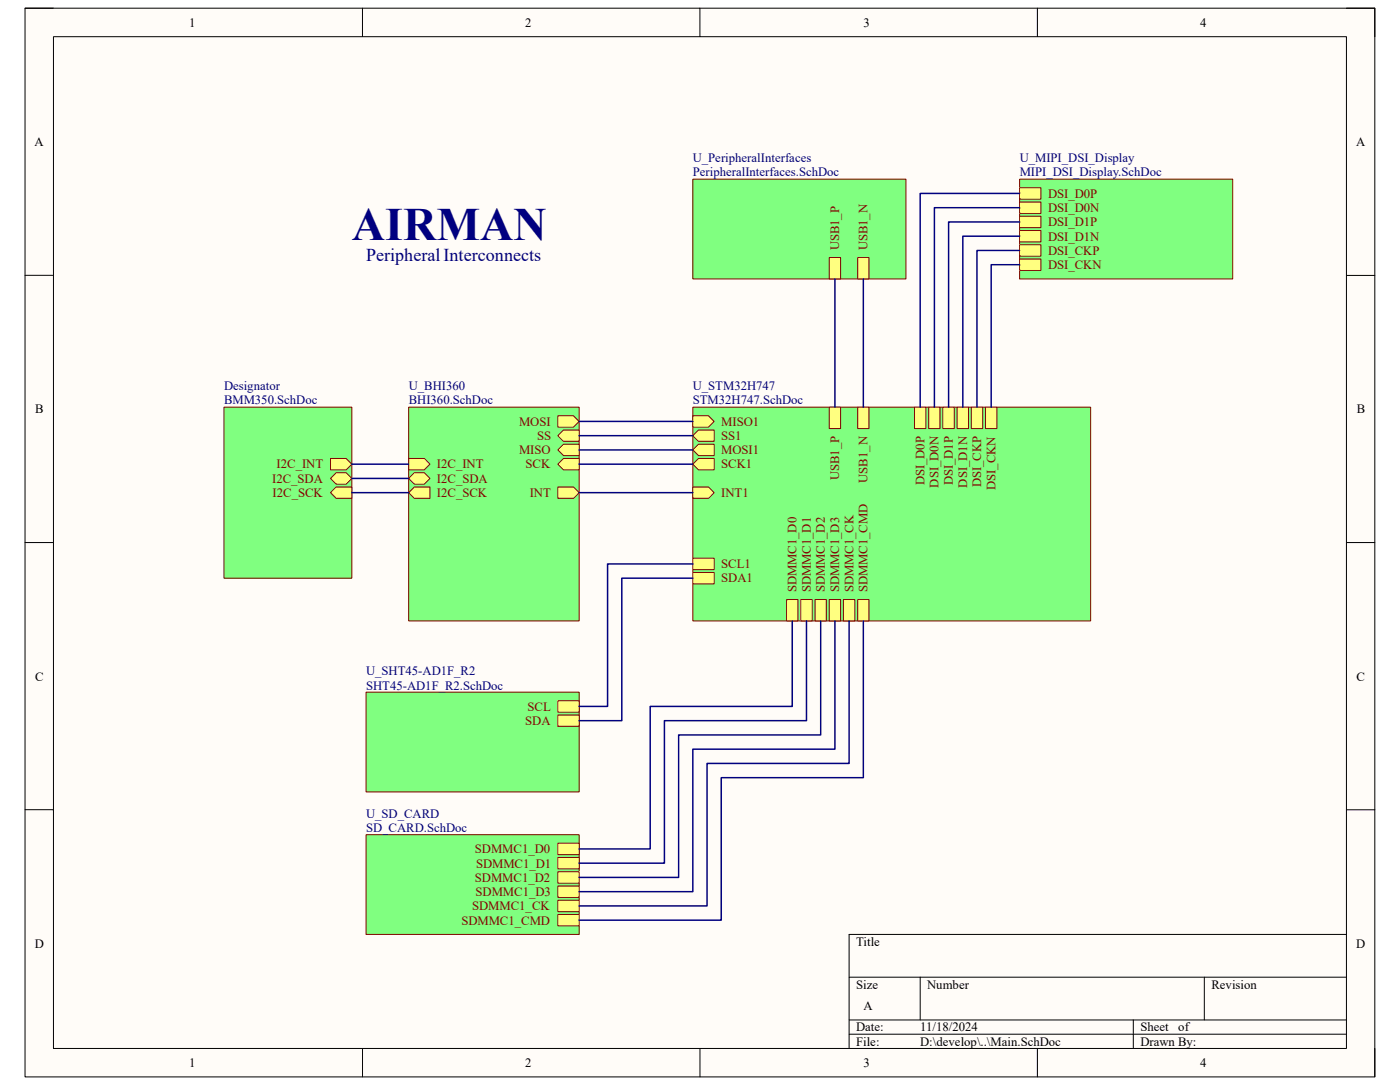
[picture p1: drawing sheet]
<svg xmlns="http://www.w3.org/2000/svg" width="279mm" height="216mm" viewBox="0 0 279 216" stroke-linecap="round" stroke-linejoin="round" font-family="sans-serif">
<path d="M5 1.6h268.7v212.7h-268.7z" fill-rule="evenodd" fill="#fffcf8"/>
<path d="M5 1.6h268.7v212.7h-268.7z" fill="none" stroke="#000" stroke-width=".2"/>
<path d="M10.6 7.3h257.4v201.3h-257.4z" fill-rule="evenodd" fill="#fffcf8"/>
<g fill="none" stroke="#000" stroke-width=".2">
<path d="M5 1.6h5.6M10.6 7.3h257.4v201.3h-257.4zM72.2 1.6v5.7M139.3 1.6v5.7M206.5 1.6v5.7M268 1.6h5.7v5.7M5 54.8h5.6M268 54.8h5.7M5 108h5.6M268 108h5.7M5 161.1h5.6M268 161.1h5.7"/>
<path d="M169 194.4h99M183.2 194.4v8.6M239.7 194.4v8.6M268 185.9h-99v22.7M72.2 208.6v5.7M139.3 208.6v5.7M169 203h99M169 205.8h99M206.5 208.6v5.7M225.6 203v5.6M273.7 208.6v5.7"/>
</g>
<path d="M81.3 81h34v42.6h-34z" fill-rule="evenodd" fill="#80ff80"/>
<path d="M81.3 81h34v42.6h-34z" fill="none" stroke="#800000" stroke-width=".2"/>
<path d="M112.2 88.4h3.1v2.3h-3.1l-1.1-1.2z" fill-rule="evenodd" fill="#ffff80"/>
<path d="M112.2 88.4h3.1v2.3h-3.1l-1.1-1.2z" fill="none" stroke="#800000" stroke-width=".2"/>
<path d="M111.1 82.7h3.1l1.1 1.2-1.1 1.1h-3.1z" fill-rule="evenodd" fill="#ffff80"/>
<path d="M111.1 82.7h3.1l1.1 1.2-1.1 1.1h-3.1z" fill="none" stroke="#800000" stroke-width=".2"/>
<path d="M112.2 91.2h3.1v2.3h-3.1l-1.1-1.1z" fill-rule="evenodd" fill="#ffff80"/>
<path d="M112.2 91.2h3.1v2.3h-3.1l-1.1-1.1z" fill="none" stroke="#800000" stroke-width=".2"/>
<path d="M112.2 85.6h3.1v2.2h-3.1l-1.1-1.1z" fill-rule="evenodd" fill="#ffff80"/>
<path d="M112.2 85.6h3.1v2.2h-3.1l-1.1-1.1z" fill="none" stroke="#800000" stroke-width=".2"/>
<path d="M81.3 91.2h3.2l1.1 1.2-1.1 1.1h-3.2z" fill-rule="evenodd" fill="#ffff80"/>
<path d="M81.3 91.2h3.2l1.1 1.2-1.1 1.1h-3.2z" fill="none" stroke="#800000" stroke-width=".2"/>
<path d="M81.3 98l1.2-1.1h3.1v2.3h-3.1z" fill-rule="evenodd" fill="#ffff80"/>
<path d="M81.3 98l1.2-1.1h3.1v2.3h-3.1z" fill="none" stroke="#800000" stroke-width=".2"/>
<path d="M82.5 94.1h2l1.1 1.1-1.1 1.1h-2l-1.2-1.1z" fill-rule="evenodd" fill="#ffff80"/>
<path d="M82.5 94.1h2l1.1 1.1-1.1 1.1h-2l-1.2-1.1z" fill="none" stroke="#800000" stroke-width=".2"/>
<path d="M111.1 96.9h3.1l1.1 1.1-1.1 1.2h-3.1z" fill-rule="evenodd" fill="#ffff80"/>
<path d="M111.1 96.9h3.1l1.1 1.1-1.1 1.2h-3.1z" fill="none" stroke="#800000" stroke-width=".2"/>
<path d="M44.6 81h25.4v34.1h-25.4z" fill-rule="evenodd" fill="#80ff80"/>
<path d="M44.6 81h25.4v34.1h-25.4z" fill="none" stroke="#800000" stroke-width=".2"/>
<path d="M65.8 91.2h3.1l1.1 1.2-1.1 1.1h-3.1z" fill-rule="evenodd" fill="#ffff80"/>
<path d="M65.8 91.2h3.1l1.1 1.2-1.1 1.1h-3.1z" fill="none" stroke="#800000" stroke-width=".2"/>
<path d="M66.9 94.1h2l1.1 1.1-1.1 1.1h-2l-1.1-1.1z" fill-rule="evenodd" fill="#ffff80"/>
<path d="M66.9 94.1h2l1.1 1.1-1.1 1.1h-2l-1.1-1.1z" fill="none" stroke="#800000" stroke-width=".2"/>
<path d="M66.9 96.9h3.1v2.3h-3.1l-1.1-1.2z" fill-rule="evenodd" fill="#ffff80"/>
<path d="M66.9 96.9h3.1v2.3h-3.1l-1.1-1.2z" fill="none" stroke="#800000" stroke-width=".2"/>
<path d="M137.9 81h79.2v42.6h-79.2z" fill-rule="evenodd" fill="#80ff80"/>
<path d="M137.9 81h79.2v42.6h-79.2z" fill="none" stroke="#800000" stroke-width=".2"/>
<path d="M137.9 89.5l1.2-1.1h3.1v2.3h-3.1z" fill-rule="evenodd" fill="#ffff80"/>
<path d="M137.9 89.5l1.2-1.1h3.1v2.3h-3.1z" fill="none" stroke="#800000" stroke-width=".2"/>
<path d="M137.9 82.7h3.1l1.2 1.2-1.2 1.1h-3.1z" fill-rule="evenodd" fill="#ffff80"/>
<path d="M137.9 82.7h3.1l1.2 1.2-1.2 1.1h-3.1z" fill="none" stroke="#800000" stroke-width=".2"/>
<path d="M139.1 91.2h3.1v2.3h-3.1l-1.2-1.1z" fill-rule="evenodd" fill="#ffff80"/>
<path d="M139.1 91.2h3.1v2.3h-3.1l-1.2-1.1z" fill="none" stroke="#800000" stroke-width=".2"/>
<path d="M137.9 86.7l1.2-1.1h3.1v2.2h-3.1z" fill-rule="evenodd" fill="#ffff80"/>
<path d="M137.9 86.7l1.2-1.1h3.1v2.2h-3.1z" fill="none" stroke="#800000" stroke-width=".2"/>
<path d="M137.9 96.9h3.1l1.2 1.1-1.2 1.2h-3.1z" fill-rule="evenodd" fill="#ffff80"/>
<path d="M137.9 96.9h3.1l1.2 1.1-1.2 1.2h-3.1z" fill="none" stroke="#800000" stroke-width=".2"/>
<path d="M165.1 81h2.2v4.3h-2.2z" fill-rule="evenodd" fill="#ffff80"/>
<path d="M165.1 81h2.2v4.3h-2.2z" fill="none" stroke="#800000" stroke-width=".2"/>
<path d="M170.7 81h2.3v4.3h-2.3z" fill-rule="evenodd" fill="#ffff80"/>
<path d="M170.7 81h2.3v4.3h-2.3z" fill="none" stroke="#800000" stroke-width=".2"/>
<path d="M182 81h2.3v4.3h-2.3z" fill-rule="evenodd" fill="#ffff80"/>
<path d="M182 81h2.3v4.3h-2.3z" fill="none" stroke="#800000" stroke-width=".2"/>
<path d="M184.9 81h2.2v4.3h-2.2z" fill-rule="evenodd" fill="#ffff80"/>
<path d="M184.9 81h2.2v4.3h-2.2z" fill="none" stroke="#800000" stroke-width=".2"/>
<path d="M187.7 81h2.3v4.3h-2.3z" fill-rule="evenodd" fill="#ffff80"/>
<path d="M187.7 81h2.3v4.3h-2.3z" fill="none" stroke="#800000" stroke-width=".2"/>
<path d="M190.5 81h2.3v4.3h-2.3z" fill-rule="evenodd" fill="#ffff80"/>
<path d="M190.5 81h2.3v4.3h-2.3z" fill="none" stroke="#800000" stroke-width=".2"/>
<path d="M193.4 81h2.2v4.3h-2.2z" fill-rule="evenodd" fill="#ffff80"/>
<path d="M193.4 81h2.2v4.3h-2.2z" fill="none" stroke="#800000" stroke-width=".2"/>
<path d="M196.2 81h2.3v4.3h-2.3z" fill-rule="evenodd" fill="#ffff80"/>
<path d="M196.2 81h2.3v4.3h-2.3z" fill="none" stroke="#800000" stroke-width=".2"/>
<path d="M137.9 111.1h4.3v2.2h-4.3z" fill-rule="evenodd" fill="#ffff80"/>
<path d="M137.9 111.1h4.3v2.2h-4.3z" fill="none" stroke="#800000" stroke-width=".2"/>
<path d="M137.9 113.9h4.3v2.3h-4.3z" fill-rule="evenodd" fill="#ffff80"/>
<path d="M137.9 113.9h4.3v2.3h-4.3z" fill="none" stroke="#800000" stroke-width=".2"/>
<path d="M156.6 119.3h2.3v4.3h-2.3z" fill-rule="evenodd" fill="#ffff80"/>
<path d="M156.6 119.3h2.3v4.3h-2.3z" fill="none" stroke="#800000" stroke-width=".2"/>
<path d="M159.4 119.3h2.3v4.3h-2.3z" fill-rule="evenodd" fill="#ffff80"/>
<path d="M159.4 119.3h2.3v4.3h-2.3z" fill="none" stroke="#800000" stroke-width=".2"/>
<path d="M162.2 119.3h2.3v4.3h-2.3z" fill-rule="evenodd" fill="#ffff80"/>
<path d="M162.2 119.3h2.3v4.3h-2.3z" fill="none" stroke="#800000" stroke-width=".2"/>
<path d="M165.1 119.3h2.2v4.3h-2.2z" fill-rule="evenodd" fill="#ffff80"/>
<path d="M165.1 119.3h2.2v4.3h-2.2z" fill="none" stroke="#800000" stroke-width=".2"/>
<path d="M167.9 119.3h2.3v4.3h-2.3z" fill-rule="evenodd" fill="#ffff80"/>
<path d="M167.9 119.3h2.3v4.3h-2.3z" fill="none" stroke="#800000" stroke-width=".2"/>
<path d="M170.7 119.3h2.3v4.3h-2.3z" fill-rule="evenodd" fill="#ffff80"/>
<path d="M170.7 119.3h2.3v4.3h-2.3z" fill="none" stroke="#800000" stroke-width=".2"/>
<path d="M137.9 35.7h42.4v19.8h-42.4z" fill-rule="evenodd" fill="#80ff80"/>
<path d="M137.9 35.7h42.4v19.8h-42.4z" fill="none" stroke="#800000" stroke-width=".2"/>
<path d="M165.1 51.2h2.2v4.3h-2.2z" fill-rule="evenodd" fill="#ffff80"/>
<path d="M165.1 51.2h2.2v4.3h-2.2z" fill="none" stroke="#800000" stroke-width=".2"/>
<path d="M170.7 51.3h2.3v4.2h-2.3z" fill-rule="evenodd" fill="#ffff80"/>
<path d="M170.7 51.3h2.3v4.2h-2.3z" fill="none" stroke="#800000" stroke-width=".2"/>
<path d="M203 35.7h42.4v19.8h-42.4z" fill-rule="evenodd" fill="#80ff80"/>
<path d="M203 35.7h42.4v19.8h-42.4z" fill="none" stroke="#800000" stroke-width=".2"/>
<path d="M203 37.4h4.2v2.2h-4.2z" fill-rule="evenodd" fill="#ffff80"/>
<path d="M203 37.4h4.2v2.2h-4.2z" fill="none" stroke="#800000" stroke-width=".2"/>
<path d="M203 40.2h4.2v2.3h-4.2z" fill-rule="evenodd" fill="#ffff80"/>
<path d="M203 40.2h4.2v2.3h-4.2z" fill="none" stroke="#800000" stroke-width=".2"/>
<path d="M203 43h4.2v2.3h-4.2z" fill-rule="evenodd" fill="#ffff80"/>
<path d="M203 43h4.2v2.3h-4.2z" fill="none" stroke="#800000" stroke-width=".2"/>
<path d="M203 45.9h4.2v2.2h-4.2z" fill-rule="evenodd" fill="#ffff80"/>
<path d="M203 45.9h4.2v2.2h-4.2z" fill="none" stroke="#800000" stroke-width=".2"/>
<path d="M203 48.7h4.2v2.3h-4.2z" fill-rule="evenodd" fill="#ffff80"/>
<path d="M203 48.7h4.2v2.3h-4.2z" fill="none" stroke="#800000" stroke-width=".2"/>
<path d="M203 51.5h4.2v2.3h-4.2z" fill-rule="evenodd" fill="#ffff80"/>
<path d="M203 51.5h4.2v2.3h-4.2z" fill="none" stroke="#800000" stroke-width=".2"/>
<path d="M72.9 137.7h42.4v19.9h-42.4z" fill-rule="evenodd" fill="#80ff80"/>
<path d="M72.9 137.7h42.4v19.9h-42.4z" fill="none" stroke="#800000" stroke-width=".2"/>
<path d="M111.1 139.4h4.2v2.3h-4.2z" fill-rule="evenodd" fill="#ffff80"/>
<path d="M111.1 139.4h4.2v2.3h-4.2z" fill="none" stroke="#800000" stroke-width=".2"/>
<path d="M111.1 142.3h4.2v2.2h-4.2z" fill-rule="evenodd" fill="#ffff80"/>
<path d="M111.1 142.3h4.2v2.2h-4.2z" fill="none" stroke="#800000" stroke-width=".2"/>
<path d="M72.9 166.1h42.4v19.8h-42.4z" fill-rule="evenodd" fill="#80ff80"/>
<path d="M72.9 166.1h42.4v19.8h-42.4z" fill="none" stroke="#800000" stroke-width=".2"/>
<path d="M111.1 167.8h4.2v2.3h-4.2z" fill-rule="evenodd" fill="#ffff80"/>
<path d="M111.1 167.8h4.2v2.3h-4.2z" fill="none" stroke="#800000" stroke-width=".2"/>
<path d="M111.1 170.6h4.2v2.3h-4.2z" fill-rule="evenodd" fill="#ffff80"/>
<path d="M111.1 170.6h4.2v2.3h-4.2z" fill="none" stroke="#800000" stroke-width=".2"/>
<path d="M111.1 173.5h4.2v2.2h-4.2z" fill-rule="evenodd" fill="#ffff80"/>
<path d="M111.1 173.5h4.2v2.2h-4.2z" fill="none" stroke="#800000" stroke-width=".2"/>
<path d="M111.1 176.3h4.2v2.3h-4.2z" fill-rule="evenodd" fill="#ffff80"/>
<path d="M111.1 176.3h4.2v2.3h-4.2z" fill="none" stroke="#800000" stroke-width=".2"/>
<path d="M111.1 179.1h4.2v2.3h-4.2z" fill-rule="evenodd" fill="#ffff80"/>
<path d="M111.1 179.1h4.2v2.3h-4.2z" fill="none" stroke="#800000" stroke-width=".2"/>
<path d="M111.1 182h4.2v2.2h-4.2z" fill-rule="evenodd" fill="#ffff80"/>
<path d="M111.1 182h4.2v2.2h-4.2z" fill="none" stroke="#800000" stroke-width=".2"/>
<g fill="none" stroke="#000080" stroke-width=".3">
<path d="M203 38.5h-19.8v42.5M166.2 55.5v25.5M171.9 55.5v25.5M203 52.7h-5.7v28.3M203 49.8h-8.5v31.2M203 47h-11.3v34M203 44.2h-14.2v36.8M203 41.3h-17v39.7M70 92.4h11.3M70 95.2h11.3M70 98h11.3M115.3 92.4h22.6"/>
<path d="M115.3 98h22.6M115.3 86.7h22.6M115.3 83.9h22.6M115.3 89.5h22.6M137.9 112.2h-17v28.4h-5.6M137.9 115.1h-14.1v28.3h-8.5M157.7 123.6v17h-28.3v28.3h-14.1M160.5 123.6v19.8h-28.2v28.4h-17M163.4 123.6v22.6h-28.3v28.4h-19.8M166.2 123.6v25.5h-28.3v28.3h-22.6M169 123.6v28.3h-28.2v28.4h-25.5M171.9 123.6v31.1h-28.3v28.4h-28.3"/>
</g>
<text font-size="9.2" fill="#000080" x="70.1" y="47.8">AIRMAN</text>
<text font-size="3.6" fill="#000080" x="72.9" y="51.9">Peripheral Interconnects</text>
<g font-size="2.5">
<text x="37.6" y="5.3">1</text>
<text x="104.6" y="5.3">2</text>
<text x="171.9" y="5.3">3</text>
<text x="238.9" y="5.3">4</text>
<text x="6.9" y="29.1">A</text>
<text x="270" y="29.1">A</text>
<text x="7" y="82.3">B</text>
<text x="270.1" y="82.3">B</text>
<text x="7" y="135.4">C</text>
<text x="270" y="135.4">C</text>
<text x="6.9" y="188.6">D</text>
<text x="170.4" y="188.2">Title</text>
<text x="270" y="188.6">D</text>
<text x="170.4" y="196.7">Size</text>
<text x="184.6" y="196.7">Number</text>
<text x="241.2" y="196.7">Revision</text>
<text x="171.9" y="201">A</text>
<text x="170.4" y="205.2">Date:</text>
<text x="170.4" y="208.1">File:</text>
<text x="183.2" y="205.2">11/18/2024</text>
<text x="183.2" y="208.1">D:\develop\..\Main.SchDoc</text>
<text x="227" y="205.2">Sheet</text>
<text x="227" y="208.1">Drawn By:</text>
<text x="234.6" y="205.2">of</text>
<text x="37.6" y="212.3">1</text>
<text x="104.6" y="212.3">2</text>
<text x="171.9" y="212.3">3</text>
<text x="238.9" y="212.3">4</text>
</g>
<g font-size="2.5" fill="#000080">
<text x="137.9" y="32.3">U_PeripheralInterfaces</text>
<text x="137.9" y="35.1">PeripheralInterfaces.SchDoc</text>
<text x="203" y="32.3">U_MIPI_DSI_Display</text>
<text x="203" y="35.1">MIPI_DSI_Display.SchDoc</text>
<text x="44.6" y="77.6">Designator</text>
<text x="81.4" y="77.6">U_BHI360</text>
<text x="137.9" y="77.6">U_STM32H747</text>
<text x="44.6" y="80.5">BMM350.SchDoc</text>
<text x="81.4" y="80.5">BHI360.SchDoc</text>
<text x="137.9" y="80.5">STM32H747.SchDoc</text>
<text x="72.9" y="134.4">U_SHT45-AD1F_R2</text>
<text x="72.9" y="137.2">SHT45-AD1F_R2.SchDoc</text>
<text x="72.9" y="162.7">U_SD_CARD</text>
<text x="72.9" y="165.5">SD_CARD.SchDoc</text>
</g>
<g font-size="2.5" fill="#800000">
<text x="208.6" y="39.4">DSI_D0P</text>
<text x="208.6" y="42.2">DSI_D0N</text>
<text x="208.6" y="45">DSI_D1P</text>
<text x="208.6" y="47.9">DSI_D1N</text>
<text x="167" y="49.8" transform="rotate(-90 167 49.8)">USB1_P</text>
<text x="172.7" y="49.8" transform="rotate(-90 172.7 49.8)">USB1_N</text>
<text x="208.6" y="50.7">DSI_CKP</text>
<text x="208.6" y="53.6">DSI_CKN</text>
<text x="103.3" y="84.7">MOSI</text>
<text x="106.9" y="87.5">SS</text>
<text x="143.6" y="84.7">MISO1</text>
<text x="143.6" y="87.5">SS1</text>
<text x="55.1" y="93.2">I2C_INT</text>
<text x="87" y="93.2">I2C_INT</text>
<text x="103.3" y="90.4">MISO</text>
<text x="104.6" y="93.2">SCK</text>
<text x="143.6" y="90.4">MOSI1</text>
<text x="143.6" y="93.2">SCK1</text>
<text x="167" y="95.5" transform="rotate(-90 167 95.5)">USB1_P</text>
<text x="54.2" y="96.1">I2C_SDA</text>
<text x="54.3" y="98.9">I2C_SCK</text>
<text x="87" y="98.9">I2C_SCK</text>
<text x="87" y="96.1">I2C_SDA</text>
<text x="105.4" y="98.9">INT</text>
<text x="143.6" y="98.9">INT1</text>
<text x="172.7" y="96.1" transform="rotate(-90 172.7 96.1)">USB1_N</text>
<text x="184" y="96.6" transform="rotate(-90 184 96.6)">DSI_D0P</text>
<text x="186.9" y="97" transform="rotate(-90 186.9 97)">DSI_D0N</text>
<text x="189.7" y="96.6" transform="rotate(-90 189.7 96.6)">DSI_D1P</text>
<text x="192.5" y="97" transform="rotate(-90 192.5 97)">DSI_D1N</text>
<text x="195.3" y="97" transform="rotate(-90 195.3 97)">DSI_CKP</text>
<text x="198.2" y="97.5" transform="rotate(-90 198.2 97.5)">DSI_CKN</text>
<text x="143.6" y="113.1">SCL1</text>
<text x="143.6" y="115.9">SDA1</text>
<text x="158.6" y="117.9" transform="rotate(-90 158.6 117.9)">SDMMC1_D0</text>
<text x="161.4" y="117.9" transform="rotate(-90 161.4 117.9)">SDMMC1_D1</text>
<text x="164.2" y="117.9" transform="rotate(-90 164.2 117.9)">SDMMC1_D2</text>
<text x="167" y="117.9" transform="rotate(-90 167 117.9)">SDMMC1_D3</text>
<text x="169.9" y="117.9" transform="rotate(-90 169.9 117.9)">SDMMC1_CK</text>
<text x="172.7" y="117.9" transform="rotate(-90 172.7 117.9)">SDMMC1_CMD</text>
<text x="105" y="141.4">SCL</text>
<text x="104.6" y="144.3">SDA</text>
<text x="94.5" y="169.8">SDMMC1_D0</text>
<text x="94.8" y="172.6">SDMMC1_D1</text>
<text x="94.5" y="175.5">SDMMC1_D2</text>
<text x="94.7" y="178.3">SDMMC1_D3</text>
<text x="91.8" y="184">SDMMC1_CMD</text>
<text x="94" y="181.1">SDMMC1_CK</text>
</g>
</svg>
